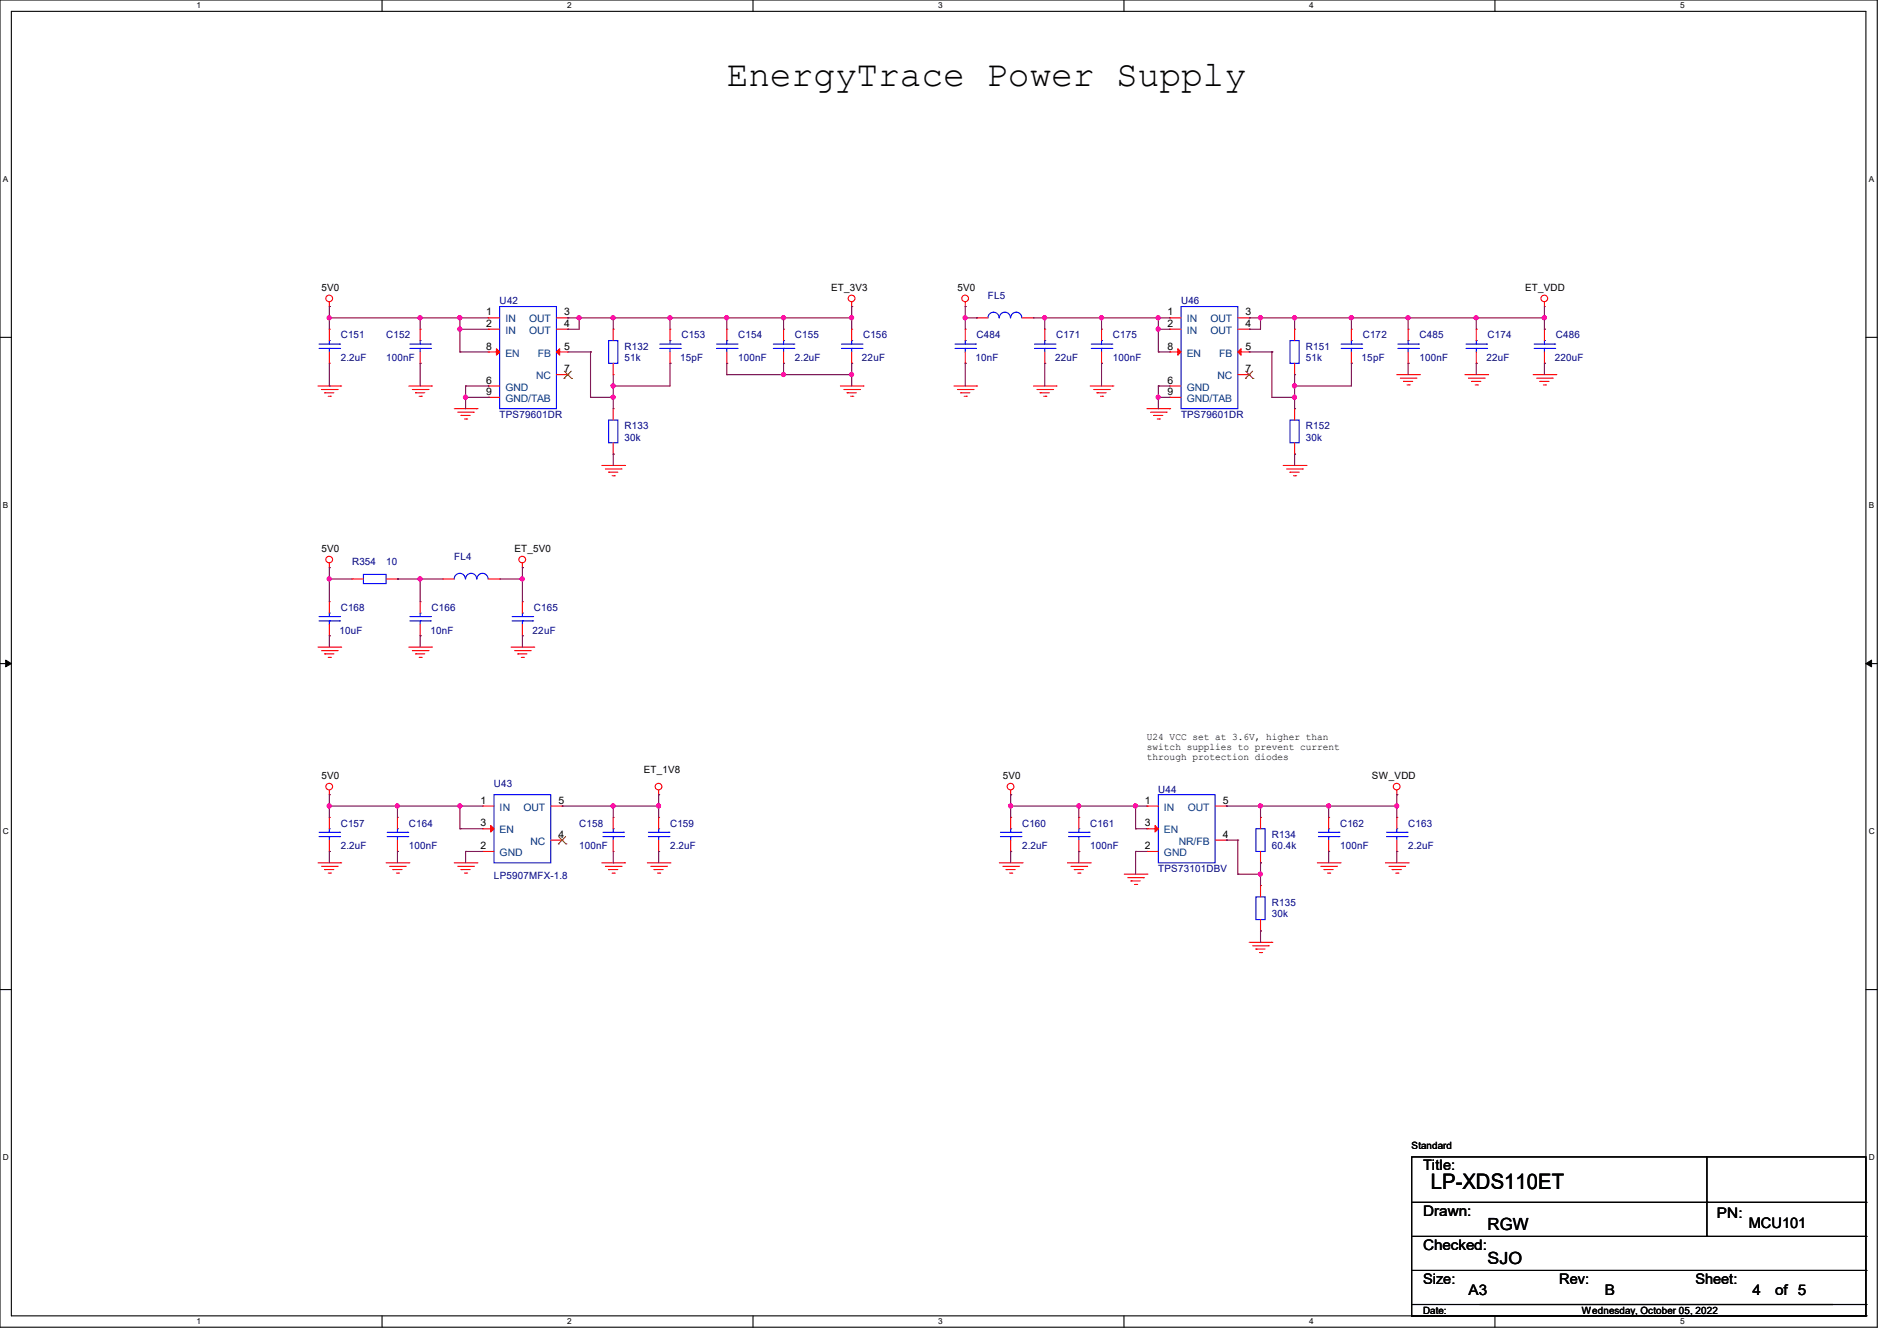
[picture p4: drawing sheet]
<svg xmlns="http://www.w3.org/2000/svg" width="297mm" height="210mm" viewBox="0 0 297 210" stroke-linecap="round" stroke-linejoin="round" font-family="sans-serif">
<path d="M0 0h293.9v207.9h-293.9zM1.8 1.8h290.3v204.3h-290.3z" fill="none" stroke="#000" stroke-width=".17"/>
<g fill="#fff">
<path d="M30.8 .2h.7v1.4h-.7z"/>
<path d="M30.8 206.2h.7v1.4h-.7z"/>
</g>
<path d="M59.8 0v1.8M59.8 206.1v1.8" fill="none" stroke="#000" stroke-width=".17"/>
<g fill="#fff">
<path d="M88.8 .2h.7v1.4h-.7z"/>
<path d="M88.8 206.2h.7v1.4h-.7z"/>
</g>
<path d="M117.9 0v1.8M117.9 206.1v1.8" fill="none" stroke="#000" stroke-width=".17"/>
<g fill="#fff">
<path d="M146.9 .2h.7v1.4h-.7z"/>
<path d="M146.9 206.2h.7v1.4h-.7z"/>
</g>
<path d="M176 0v1.8M176 206.1v1.8" fill="none" stroke="#000" stroke-width=".17"/>
<g fill="#fff">
<path d="M205 .2h.7v1.4h-.7z"/>
<path d="M205 206.2h.7v1.4h-.7z"/>
</g>
<path d="M234.1 0v1.8M234.1 206.1v1.8" fill="none" stroke="#000" stroke-width=".17"/>
<g fill="#fff">
<path d="M263.1 .2h.6v1.4h-.6z"/>
<path d="M263.1 206.2h.6v1.4h-.6z"/>
<path d="M.5 27.3h.8v1.4h-.8z"/>
<path d="M292.6 27.3h.8v1.4h-.8z"/>
<path d="M.5 78.4h.8v1.4h-.8z"/>
<path d="M292.6 78.4h.8v1.4h-.8z"/>
</g>
<path d="M0 52.8h1.8M292.1 52.8h1.8" fill="none" stroke="#000" stroke-width=".17"/>
<g fill="#fff">
<path d="M.5 129.5h.9v1.4h-.9z"/>
<path d="M292.6 129.5h.9v1.4h-.9z"/>
</g>
<path d="M0 103.9h1.8M292.1 103.9h1.8" fill="none" stroke="#000" stroke-width=".17"/>
<path d="M.9 103.4l.9 .5-.9 .5zM292.1 103.9l.9-.5v1z" fill="#000" stroke="#000" stroke-width=".16"/>
<g fill="#fff">
<path d="M.5 180.5h.9v1.4h-.9z"/>
<path d="M292.6 180.5h.9v1.4h-.9z"/>
</g>
<g fill="none" stroke="#000" stroke-width=".17">
<path d="M0 155h1.8M292.1 155h1.8M221 181.2h71.1v23.1h-71.1zM221 188.3h71.1M221 193.6h71.1M221 199h71.1M267.3 188.3h.1M267.3 193.6h.1M267.3 181.2v12.4M292.1 188.3h.1M292.1 193.6h.1M292.1 199h.1"/>
<path d="M221 206.1h.1M221 204.3v1.8M221 206.1h71.1M231.7 204.3h55.1M286.8 204.3h.1M292.1 206.1h.1M292.1 204.3h.1M292.1 204.3v1.8"/>
</g>
<g fill="none" stroke="#f00" stroke-width=".17">
<path d="M51.6 48h.1M51.6 51.6h.1M51.6 56.9h.1M51.6 47.3v.7M51.6 51.6v1.7M51.6 55.1v1.8M65.8 51.6h.1M65.8 56.9h.1M65.8 51.6v1.7M65.8 55.1v1.8M76.5 55.1h.1M76.5 51.6h.1"/>
<path d="M76.5 49.8h.1M76.5 55.1h1.7M76.5 51.6h1.7M76.5 49.8h1.7M87.1 58.7h1.8M87.1 55.1h1.8M87.1 51.6h1.8M87.1 49.8h1.8M88.9 51.6h.1M88.9 55.1h.1M88.9 49.8h.1M88.9 58.7h.1"/>
<path d="M96 58.7h.1M96 51.6h.1M96 51.6v1.7M96 56.9v1.8M104.9 51.6h.1M104.9 56.9h.1M104.9 51.6v1.7M104.9 55.1v1.8M113.8 51.6h.1M113.8 56.9h.1M113.8 51.6v1.7M113.8 55.1v1.8"/>
<path d="M122.7 51.6h.1M122.7 56.9h.1M122.7 51.6v1.7M122.7 55.1v1.8M133.4 48h.1M133.4 51.6h.1M133.4 56.9h.1M133.4 47.3v.7M133.4 51.6v1.7M133.4 55.1v1.8M151.1 48h.1M151.1 51.6h.1"/>
<path d="M151.1 56.9h.1M151.1 47.3v.7M151.1 51.6v1.7M151.1 55.1v1.8M152.9 49.8h.1M152.9 49.8h1.8M160 49.8h1.8M161.8 49.8h.1M163.6 51.6h.1M163.6 56.9h.1M163.6 51.6v1.7M163.6 55.1v1.8"/>
<path d="M172.5 51.6h.1M172.5 56.9h.1M172.5 51.6v1.7M172.5 55.1v1.8M183.1 55.1h.1M183.1 51.6h.1M183.1 49.8h.1M183.1 55.1h1.8M183.1 51.6h1.8M183.1 49.8h1.8M193.8 58.7h1.8M193.8 55.1h1.8"/>
<path d="M193.8 51.6h1.8M193.8 49.8h1.8M195.6 51.6h.1M195.6 55.1h.1M195.6 49.8h.1M195.6 58.7h.1M202.7 58.7h.1M202.7 51.6h.1M202.7 51.6v1.7M202.7 56.9v1.8M211.6 51.6h.1M211.6 56.9h.1"/>
<path d="M211.6 51.6v1.7M211.6 55.1v1.8M218.7 58.7h3.6M219.2 59.2h2.5M219.8 59.7h.1M219.8 59.7h1.4M220.5 51.6h.1M220.5 56.9h.1M220.5 51.6v1.7M220.5 55.1v1.8M221.7 59.2h.1M222.3 58.7h.1"/>
<path d="M229.4 58.7h3.5M229.9 59.2h2.5M230.4 59.7h.1M230.4 59.7h1.5M231.1 51.6h.1M231.1 56.9h.1M231.1 51.6v1.7M231.1 55.1v1.8M232.4 59.2h.1M232.9 58.7h.1M240 58.7h3.6M240.6 59.2h2.4"/>
<path d="M241.1 59.7h.1M241.1 59.7h1.4M241.8 48h.1M241.8 51.6h.1M241.8 56.9h.1M241.8 47.3v.7M241.8 51.6v1.7M241.8 55.1v1.8M243 59.2h.1M243.6 58.7h.1M49.8 60.5h3.5M50.3 61h2.5"/>
<path d="M50.8 61.5h.1M50.8 61.5h1.5M51.4 62.1h.3M51.7 62.1h.1M52.8 61h.1M53.3 60.5h.1M64 60.5h3.6M64.6 61h2.4M65.1 61.5h.1M65.1 61.5h1.4M65.6 62.1h.4M66 62.1h.1"/>
<path d="M67 61h.1M67.6 60.5h.1M71.1 64h3.6M71.7 64.6h2.4M72.2 65.1h.1M72.2 65.1h1.4M72.7 65.6h.4M73.1 65.6h.1M74.1 64.6h.1M74.7 64h.1M76.5 60.5h.1M76.5 62.2h.1"/>
<path d="M76.5 60.5h1.7M76.5 62.2h1.7M94.2 72.9h3.6M94.8 73.4h2.4M95.3 74h.1M95.3 74h1.4M95.8 74.5h.4M96 71.1h.1M96 64h.1M96 64v1.8M96 69.3v1.8M96.2 74.5h.1"/>
<path d="M97.2 73.4h.1M97.8 72.9h.1M131.6 60.5h3.5M132.1 61h2.5M132.6 61.5h.1M132.6 61.5h1.5M133.2 62.1h.3M133.5 62.1h.1M134.6 61h.1M135.1 60.5h.1M149.4 60.5h3.5M149.9 61h2.5"/>
<path d="M150.4 61.5h.1M150.4 61.5h1.4M151 62.1h.3M151.3 62.1h.1M152.4 61h.1M152.9 60.5h.1M161.8 60.5h3.6M162.3 61h2.5M162.9 61.5h.1M162.9 61.5h1.4M163.4 62.1h.3M163.7 62.1h.1"/>
<path d="M164.8 61h.1M165.4 60.5h.1M170.7 60.5h3.5M171.2 61h2.5M171.7 61.5h.1M171.7 61.5h1.5M172.3 62.1h.3M172.6 62.1h.1M173.7 61h.1M174.2 60.5h.1M179.6 64h3.5M180.1 64.6h2.5"/>
<path d="M180.6 65.1h.1M180.6 65.1h1.5M181.2 65.6h.3M181.5 65.6h.1M182.6 64.6h.1M183.1 64h.1M183.1 60.5h.1M183.1 62.2h.1M183.1 60.5h1.8M183.1 62.2h1.8M200.9 72.9h3.6M201.5 73.4h2.4"/>
<path d="M202 74h.1M202 74h1.4M202.5 74.5h.4M202.7 71.1h.1M202.7 64h.1M202.7 64v1.8M202.7 69.3v1.8M202.9 74.5h.1M203.9 73.4h.1M204.5 72.9h.1M220.3 60.3h.3M220.6 60.3h.1"/>
<path d="M231 60.3h.3M231.3 60.3h.1M241.6 60.3h.4M242 60.3h.1M51.6 88.9h.1M51.6 94.2h.1M51.6 99.6h.1M51.6 88.2v.7M51.6 94.2v1.8M51.6 97.8v1.8M55.1 90.7h.1M55.1 90.7h1.8"/>
<path d="M60.5 90.7h1.7M62.2 90.7h.1M65.8 94.2h.1M65.8 99.6h.1M65.8 94.2v1.8M65.8 97.8v1.8M69.3 90.7h.1M69.3 90.7h1.8M76.5 90.7h1.7M78.2 90.7h.1M81.8 88.9h.1M81.8 94.2h.1"/>
<path d="M81.8 99.6h.1M81.8 88.2v.7M81.8 94.2v1.8M81.8 97.8v1.8M49.8 101.3h3.5M50.3 101.9h2.5M50.8 102.4h.1M50.8 102.4h1.5M51.4 103h.3M51.7 103h.1M52.8 101.9h.1M53.3 101.3h.1"/>
<path d="M64 101.3h3.6M64.6 101.9h2.4M65.1 102.4h.1M65.1 102.4h1.4M65.6 103h.4M66 103h.1M67 101.9h.1M67.6 101.3h.1M80 101.3h3.6M80.6 101.9h2.4M81.1 102.4h.1M81.1 102.4h1.4"/>
<path d="M81.6 103h.4M82 103h.1M83 101.9h.1M83.6 101.3h.1M49.8 135.1h3.5M50.3 135.7h2.5M50.8 136.2h.1M50.8 136.2h1.5M51.4 136.7h.3M51.6 124.5h.1M51.6 128h.1M51.6 133.4h.1"/>
<path d="M51.6 123.7v.8M51.6 128v1.8M51.6 131.6v1.8M51.7 136.7h.1M52.8 135.7h.1M53.3 135.1h.1M60.5 135.1h3.5M61 135.7h2.5M61.5 136.2h.1M61.5 136.2h1.4M62.1 136.7h.3M62.2 128h.1"/>
<path d="M62.2 133.4h.1M62.2 128v1.8M62.2 131.6v1.8M62.4 136.7h.1M63.5 135.7h.1M64 135.1h.1M71.1 135.1h3.6M71.7 135.7h2.4M72.2 136.2h.1M72.2 136.2h1.4M72.7 136.7h.4M73.1 136.7h.1"/>
<path d="M74.1 135.7h.1M74.7 135.1h.1M75.6 126.2h.1M75.6 129.8h.1M75.6 133.4h.1M75.6 126.2h1.7M75.6 129.8h1.7M75.6 133.4h1.7M86.2 126.2h1.8M86.2 131.6h1.8M88 126.2h.1M88 131.6h.1"/>
<path d="M94.2 135.1h3.6M94.8 135.7h2.4M95.3 136.2h.1M95.3 136.2h1.4M95.8 136.7h.4M96 128h.1M96 133.4h.1M96 128v1.8M96 131.6v1.8M96.2 136.7h.1M97.2 135.7h.1M97.8 135.1h.1"/>
<path d="M101.3 135.1h3.6M101.9 135.7h2.5M102.4 136.2h.1M102.4 136.2h1.4M103 136.7h.3M103.1 124.5h.1M103.1 128h.1M103.1 133.4h.1M103.1 123.7v.8M103.1 128v1.8M103.1 131.6v1.8M103.3 136.7h.1"/>
<path d="M104.4 135.7h.1M104.9 135.1h.1M156.5 135.1h3.5M157 135.7h2.5M157.5 136.2h.1M157.5 136.2h1.5M158.1 136.7h.3M158.2 124.5h.1M158.2 128h.1M158.2 133.4h.1M158.2 123.7v.8M158.2 128v1.8"/>
<path d="M158.2 131.6v1.8M158.4 136.7h.1M159.5 135.7h.1M160 135.1h.1M167.1 135.1h3.6M167.7 135.7h2.4M168.2 136.2h.1M168.2 136.2h1.4M168.7 136.7h.4M168.9 128h.1M168.9 133.4h.1M168.9 128v1.8"/>
<path d="M168.9 131.6v1.8M169.1 136.7h.1M170.1 135.7h.1M170.7 135.1h.1M176 136.9h3.6M176.6 137.5h2.4M177.1 138h.1M177.1 138h1.4M177.6 138.5h.4M178 138.5h.1M179 137.5h.1M179.6 136.9h.1"/>
<path d="M179.6 126.2h.1M179.6 133.4h.1M179.6 129.8h.1M179.6 126.2h1.8M179.6 129.8h1.8M179.6 133.4h1.8M190.2 126.2h1.8M190.2 131.6h1.8M192 131.6h.1M192 126.2h.1M197.4 135.1h.1M197.4 128h.1"/>
<path d="M197.4 138.7h.1M197.4 128v1.8M197.4 133.4v1.7M197.4 138.7v1.8M206.2 135.1h3.6M206.8 135.7h2.5M207.3 136.2h.1M207.3 136.2h1.4M207.9 136.7h.3M208 128h.1M208 133.4h.1M208 128v1.8"/>
<path d="M208 131.6v1.8M208.2 136.7h.1M209.3 135.7h.1M209.8 135.1h.1M216.9 135.1h3.6M217.5 135.7h2.4M218 136.2h.1M218 136.2h1.4M218.5 136.7h.4M218.7 124.5h.1M218.7 128h.1M218.7 133.4h.1"/>
<path d="M218.7 123.7v.8M218.7 128v1.8M218.7 131.6v1.8M218.9 136.7h.1M219.9 135.7h.1M220.5 135.1h.1M195.6 147.6h3.5M196.1 148.1h2.5M196.6 148.6h.1M196.6 148.6h1.5M197.2 149.2h.3M197.4 145.8h.1"/>
<path d="M197.4 144v1.8M197.5 149.2h.1M198.6 148.1h.1M199.1 147.6h.1"/>
<circle cx="51.6" cy="46.7" r=".52"/>
<circle cx="133.3" cy="46.7" r=".52"/>
<circle cx="151.1" cy="46.7" r=".52"/>
<circle cx="241.8" cy="46.7" r=".52"/>
<circle cx="51.6" cy="87.6" r=".52"/>
<circle cx="81.8" cy="87.6" r=".52"/>
<circle cx="51.6" cy="123.2" r=".52"/>
<circle cx="103.1" cy="123.2" r=".52"/>
<circle cx="158.2" cy="123.2" r=".52"/>
<circle cx="218.7" cy="123.2" r=".52"/>
</g>
<g fill="none" stroke="#00f" stroke-width=".17">
<path d="M50 54.6h3.2M50 53.9h3.2M51.6 54.6h.1M51.6 53.3h.1M51.6 53.3v.6M51.6 54.6v.5M53.2 54.6h.1M53.2 53.9h.1M64.2 54.6h3.2M64.2 53.9h3.2M65.8 54.6h.1M65.8 53.3h.1"/>
<path d="M65.8 53.3v.6M65.8 54.6v.5M67.4 54.6h.1M67.4 53.9h.1M78.2 48h8.9v16h-8.9zM95.3 53.3h1.4v3.6h-1.4zM103.3 54.6h3.2M103.3 53.9h3.2M104.9 54.6h.1M104.9 53.3h.1M104.9 53.3v.6M104.9 54.6v.5"/>
<path d="M106.5 54.6h.1M106.5 53.9h.1M112.2 54.6h3.2M112.2 53.9h3.2M113.8 54.6h.1M113.8 53.3h.1M113.8 53.3v.6M113.8 54.6v.5M115.4 54.6h.1M115.4 53.9h.1M121.1 54.6h3.2M121.1 53.9h3.2"/>
<path d="M122.7 54.6h.1M122.7 53.3h.1M122.7 53.3v.6M122.7 54.6v.5M124.3 54.6h.1M124.3 53.9h.1M131.7 54.6h3.3M131.7 53.9h3.3M133.4 54.6h.1M133.4 53.3h.1M133.4 53.3v.6M133.4 54.6v.5"/>
<path d="M135 54.6h.1M135 53.9h.1M149.5 54.6h3.2M149.5 53.9h3.2M151.1 54.6h.1M151.1 53.3h.1M151.1 53.3v.6M151.1 54.6v.5M152.7 54.6h.1M152.7 53.9h.1M154.7 49.8a.87 .87 0 0 1 .9-.9 .87 .87 0 0 1 .8 .9M156.5 49.8a.87 .87 0 0 1 .8-.9 .87 .87 0 0 1 .9 .9"/>
<path d="M158.2 49.8a.87 .87 0 0 1 .9-.9 .87 .87 0 0 1 .9 .9M162 54.6h3.2M162 53.9h3.2M163.6 54.6h.1M163.6 53.3h.1M163.6 53.3v.6M163.6 54.6v.5M165.2 54.6h.1M165.2 53.9h.1M170.9 54.6h3.2M170.9 53.9h3.2M172.5 54.6h.1"/>
<path d="M172.5 53.3h.1M172.5 53.3v.6M172.5 54.6v.5M174.1 54.6h.1M174.1 53.9h.1M184.9 48h8.9v16h-8.9zM202 53.3h1.4v3.6h-1.4zM210 54.6h3.2M210 53.9h3.2M211.6 54.6h.1M211.6 53.3h.1M211.6 53.3v.6"/>
<path d="M211.6 54.6v.5M213.2 54.6h.1M213.2 53.9h.1M218.9 54.6h3.2M218.9 53.9h3.2M220.5 54.6h.1M220.5 53.3h.1M220.5 53.3v.6M220.5 54.6v.5M222.1 54.6h.1M222.1 53.9h.1M229.5 54.6h3.2"/>
<path d="M229.5 53.9h3.2M231.1 54.6h.1M231.1 53.3h.1M231.1 53.3v.6M231.1 54.6v.5M232.7 54.6h.1M232.7 53.9h.1M240.2 54.6h3.2M240.2 53.9h3.2M241.8 54.6h.1M241.8 53.3h.1M241.8 53.3v.6"/>
<path d="M241.8 54.6v.5M243.4 54.6h.1M243.4 53.9h.1M95.3 65.8h1.4v3.5h-1.4zM202 65.8h1.4v3.5h-1.4zM50 97.2h3.2M50 96.6h3.2M51.6 97.2h.1M51.6 96h.1M51.6 96v.6M51.6 97.2v.6M53.2 97.2h.1"/>
<path d="M53.2 96.6h.1M56.9 90h3.6v1.4h-3.6zM64.2 97.2h3.2M64.2 96.6h3.2M65.8 97.2h.1M65.8 96h.1M65.8 96v.6M65.8 97.2v.6M67.4 97.2h.1M67.4 96.6h.1M71.1 90.7a.87 .87 0 0 1 .9-.9 .87 .87 0 0 1 .9 .9M72.9 90.7a.87 .87 0 0 1 .9-.9 .87 .87 0 0 1 .8 .9"/>
<path d="M74.7 90.7a.87 .87 0 0 1 .8-.9 .87 .87 0 0 1 .9 .9M80.2 97.2h3.2M80.2 96.6h3.2M81.8 97.2h.1M81.8 96h.1M81.8 96v.6M81.8 97.2v.6M83.4 97.2h.1M83.4 96.6h.1M50 131h3.2M50 130.3h3.2M51.6 131h.1"/>
<path d="M51.6 129.8h.1M51.6 129.8v.5M51.6 131v.6M53.2 131h.1M53.2 130.3h.1M60.6 131h3.2M60.6 130.3h3.2M62.2 131h.1M62.2 129.8h.1M62.2 129.8v.5M62.2 131v.6M63.8 131h.1"/>
<path d="M63.8 130.3h.1M77.3 124.5h8.9v10.6h-8.9zM94.4 131h3.2M94.4 130.3h3.2M96 131h.1M96 129.8h.1M96 129.8v.5M96 131v.6M97.6 131h.1M97.6 130.3h.1M101.5 131h3.2M101.5 130.3h3.2"/>
<path d="M103.1 131h.1M103.1 129.8h.1M103.1 129.8v.5M103.1 131v.6M104.7 131h.1M104.7 130.3h.1M156.6 131h3.3M156.6 130.3h3.3M158.2 131h.1M158.2 129.8h.1M158.2 129.8v.5M158.2 131v.6"/>
<path d="M159.9 131h.1M159.9 130.3h.1M167.3 131h3.2M167.3 130.3h3.2M168.9 131h.1M168.9 129.8h.1M168.9 129.8v.5M168.9 131v.6M170.5 131h.1M170.5 130.3h.1M181.4 124.5h8.8v10.6h-8.8zM196.6 129.8h1.5v3.6h-1.5z"/>
<path d="M206.4 131h3.2M206.4 130.3h3.2M208 131h.1M208 129.8h.1M208 129.8v.5M208 131v.6M209.6 131h.1M209.6 130.3h.1M217.1 131h3.2M217.1 130.3h3.2M218.7 131h.1M218.7 129.8h.1"/>
<path d="M218.7 129.8v.5M218.7 131v.6M220.3 131h.1M220.3 130.3h.1M196.6 140.5h1.5v3.5h-1.5z"/>
</g>
<g fill="#f00" stroke="#f00" stroke-width=".17">
<path d="M76.8 129.3l.5 .5-.5 .5z"/>
<path d="M184.4 54.6l.5 .5-.5 .5z"/>
<path d="M194.3 54.6v1l-.5-.5z"/>
<path d="M77.7 54.6l.5 .5-.5 .5z"/>
<path d="M87.6 54.6v1l-.5-.5z"/>
<path d="M180.8 129.3l.6 .5-.6 .5z"/>
</g>
<path d="M88.3 59.3h.1M88.3 58.1l1.2 1.2M89.5 58.1l-1.2 1.2M89.5 59.3h.1M195 59.3h.1M195 58.1l1.2 1.2M196.1 58.1l-1.1 1.2M196.2 59.3h.1M87.4 132.2h.1M87.5 131l1.1 1.2M88.6 131l-1.2 1.2M88.6 132.2h.1" fill="none" stroke="#804000" stroke-width=".16"/>
<g fill="none" stroke="#800040" stroke-width=".17">
<path d="M51.6 48h.1M51.6 49.8h.1M51.6 48v3.6M51.6 56.9v3.6M51.6 49.8h24.9M65.8 49.8h.1M65.8 56.9h.1M65.8 49.8v1.8M65.8 56.9v3.6M72 49.8h.1M72 51.6h.1M72 55.1h.1"/>
<path d="M72 49.8v5.3M72 51.6h4.5M72 55.1h4.5M88.9 49.8h.1M88.9 51.6h.1M88.9 49.8h44.5M88.9 55.1h3.6M90.7 49.8h.1M90.7 49.8v1.8h-1.8M92.5 55.1h.1M92.5 55.1v7.1M96 49.8h.1"/>
<path d="M96 49.8v1.8M96 58.7v5.3M104.9 49.8h.1M104.9 56.9h.1M104.9 49.8v1.8M104.9 56.9v3.6h-8.9M113.8 49.8h.1M113.8 56.9h.1M113.8 58.7h.1M113.8 49.8v1.8M113.8 56.9v1.8M113.8 58.7h19.6"/>
<path d="M122.7 49.8h.1M122.7 56.9h.1M122.7 58.7h.1M122.7 49.8v1.8M122.7 56.9v1.8M133.4 48h.1M133.4 49.8h.1M133.4 56.9h.1M133.4 58.7h.1M133.4 48v3.6M133.4 56.9v3.6M151.1 48h.1"/>
<path d="M151.1 49.8h.1M151.1 56.9h.1M151.1 49.8h1.8M151.1 48v3.6M151.1 56.9v3.6M152.9 49.8h.1M161.8 49.8h21.3M163.6 49.8h.1M163.6 56.9h.1M163.6 49.8v1.8M163.6 56.9v3.6M172.5 49.8h.1"/>
<path d="M172.5 56.9h.1M172.5 49.8v1.8M172.5 56.9v3.6M181.4 49.8h.1M181.4 51.6h.1M181.4 55.1h.1M181.4 51.6h1.7M181.4 49.8v5.3M181.4 55.1h1.7M195.6 49.8h.1M195.6 51.6h.1M195.6 49.8h46.2"/>
<path d="M195.6 55.1h3.5M197.4 49.8h.1M197.4 49.8v1.8h-1.8M199.1 55.1h.1M199.1 55.1v7.1h3.6M202.7 49.8h.1M202.7 58.7h.1M202.7 49.8v1.8M202.7 58.7v5.3M211.6 49.8h.1M211.6 56.9h.1M211.6 49.8v1.8"/>
<path d="M211.6 56.9v3.6h-8.9M220.5 49.8h.1M220.5 56.9h.1M220.5 49.8v1.8M220.5 56.9v1.8M231.1 49.8h.1M231.1 56.9h.1M231.1 49.8v1.8M231.1 56.9v1.8M241.8 56.9h.1M241.8 49.8h.1M241.8 51.6h.1"/>
<path d="M241.8 48v3.6M241.8 56.9v1.8M51.6 60.5h.1M72.9 60.5h.1M72.9 62.2h.1M72.9 60.5h3.6M72.9 60.5v3.5M72.9 62.2h3.6M76.5 60.5h.1M76.5 62.2h.1M92.5 62.2h.1M92.5 62.2h3.5"/>
<path d="M96 60.5h.1M96 62.2h.1M96 71.1h.1M96 71.1v1.8M181.4 60.5h.1M181.4 62.2h.1M181.4 60.5v3.5M181.4 60.5h1.7M181.4 62.2h1.7M202.7 60.5h.1M202.7 62.2h.1M202.7 64h.1"/>
<path d="M202.7 71.1h.1M202.7 71.1v1.8M51.6 88.9h.1M51.6 90.7h.1M51.6 99.6h.1M51.6 88.9v5.3M51.6 99.6v1.7M51.6 90.7h3.5M62.2 90.7h.1M62.2 90.7h7.1M65.8 99.6h.1M65.8 90.7h.1"/>
<path d="M65.8 90.7v3.5M65.8 99.6v1.7M78.2 90.7h3.6M81.8 88.9h.1M81.8 90.7h.1M81.8 99.6h.1M81.8 88.9v5.3M81.8 99.6v1.7M51.6 124.5h.1M51.6 126.2h.1M51.6 133.4h.1M51.6 124.5v3.5"/>
<path d="M51.6 133.4v1.7M51.6 126.2h24M62.2 126.2h.1M62.2 133.4h.1M62.2 126.2v1.8M62.2 133.4v1.7M72 126.2h.1M72 129.8h.1M72 126.2v3.6M72 129.8h3.6M72.9 133.4h.1M72.9 133.4v1.7"/>
<path d="M72.9 133.4h2.7M88 126.2h.1M88 126.2h15.1M96 126.2h.1M96 135.1h.1M96 126.2v1.8M96 133.4v1.7M103.1 124.5h.1M103.1 126.2h.1M103.1 133.4h.1M103.1 124.5v3.5M103.1 133.4v1.7"/>
<path d="M158.2 124.5h.1M158.2 126.2h.1M158.2 133.4h.1M158.2 124.5v3.5M158.2 133.4v1.7M158.2 126.2h21.4M168.9 126.2h.1M168.9 133.4h.1M168.9 126.2v1.8M168.9 133.4v1.7M177.8 126.2h.1M177.8 129.8h.1"/>
<path d="M177.8 133.4h.1M177.8 126.2v3.6M177.8 133.4v3.5M177.8 129.8h1.8M177.8 133.4h1.8M192 126.2h.1M192 131.6h.1M192 126.2h26.7M192 131.6h1.8M193.8 131.6h.1M193.8 136.9h.1M193.8 131.6v5.3"/>
<path d="M193.8 136.9h3.6M197.4 126.2h.1M197.4 135.1h.1M197.4 136.9h.1M197.4 126.2v1.8M197.4 135.1v3.6M208 126.2h.1M208 133.4h.1M208 126.2v1.8M208 133.4v1.7M218.7 124.5h.1M218.7 126.2h.1"/>
<path d="M218.7 133.4h.1M218.7 124.5v3.5M218.7 133.4v1.7M197.4 145.8h.1M197.4 145.8v1.8"/>
</g>
<g fill="#f0f" stroke="#f0f" stroke-width=".17">
<circle cx="65.8" cy="49.8" r=".32"/>
<circle cx="51.5" cy="49.8" r=".32"/>
<circle cx="72" cy="49.8" r=".32"/>
<circle cx="96" cy="49.8" r=".32"/>
<circle cx="90.7" cy="49.8" r=".32"/>
<circle cx="113.8" cy="49.8" r=".32"/>
<circle cx="104.9" cy="49.8" r=".32"/>
<circle cx="133.3" cy="49.8" r=".32"/>
<circle cx="122.7" cy="49.8" r=".32"/>
<circle cx="72" cy="51.5" r=".32"/>
<circle cx="181.3" cy="49.8" r=".32"/>
<circle cx="197.3" cy="49.8" r=".32"/>
<circle cx="211.6" cy="49.8" r=".32"/>
<circle cx="202.7" cy="49.8" r=".32"/>
<circle cx="220.5" cy="49.8" r=".32"/>
<circle cx="231.1" cy="49.8" r=".32"/>
<circle cx="181.3" cy="51.5" r=".32"/>
<circle cx="133.3" cy="58.7" r=".32"/>
<circle cx="122.7" cy="58.7" r=".32"/>
<circle cx="72.9" cy="62.2" r=".32"/>
<circle cx="96" cy="62.2" r=".32"/>
<circle cx="181.3" cy="62.2" r=".32"/>
<circle cx="202.7" cy="60.4" r=".32"/>
<circle cx="202.7" cy="62.2" r=".32"/>
<circle cx="51.5" cy="90.7" r=".32"/>
<circle cx="81.8" cy="90.7" r=".32"/>
<circle cx="103.1" cy="126.2" r=".32"/>
<circle cx="62.2" cy="126.2" r=".32"/>
<circle cx="51.5" cy="126.2" r=".32"/>
<circle cx="72" cy="126.2" r=".32"/>
<circle cx="96" cy="126.2" r=".32"/>
<circle cx="168.9" cy="126.2" r=".32"/>
<circle cx="158.2" cy="126.2" r=".32"/>
<circle cx="177.8" cy="126.2" r=".32"/>
<circle cx="208" cy="126.2" r=".32"/>
<circle cx="197.3" cy="126.2" r=".32"/>
<circle cx="218.7" cy="126.2" r=".32"/>
<circle cx="197.3" cy="136.9" r=".32"/>
<circle cx="65.8" cy="90.7" r=".32"/>
<circle cx="151.1" cy="49.8" r=".32"/>
<circle cx="163.6" cy="49.8" r=".32"/>
<circle cx="172.4" cy="49.8" r=".32"/>
<circle cx="241.8" cy="49.8" r=".32"/>
<circle cx="96" cy="60.4" r=".32"/>
</g>
<text font-size="5.7" x="113.8" y="13.4">EnergyTrace Power Supply</text>
<text font-size="3.3" x="224" y="186.1">LP-XDS110ET</text>
<g font-size="2.6">
<text x="232.9" y="192.6">RGW</text>
<text x="232.9" y="197.9">SJO</text>
</g>
<g font-size="2.3">
<text x="222.8" y="183.3">Title:</text>
<text x="222.8" y="190.4">Drawn:</text>
<text x="268.8" y="190.7">PN:</text>
<text x="222.8" y="195.7">Checked:</text>
<text x="273.8" y="192.3">MCU101</text>
<text x="222.8" y="201">Size:</text>
<text x="229.9" y="202.8">A3</text>
<text x="244.1" y="201">Rev:</text>
<text x="251.2" y="202.8">B</text>
<text x="265.5" y="201">Sheet:</text>
<text x="274.4" y="202.8">4</text>
<text x="277.9" y="202.8">of 5</text>
</g>
<g font-size="1.6">
<text x="50.3" y="45.5">5V0</text>
<text x="130.1" y="45.5">ET_3V3</text>
<text x="149.9" y="45.5">5V0</text>
<text x="238.8" y="45.5">ET_VDD</text>
<text x="76.1" y="51.2">2</text>
<text x="76.1" y="49.4">1</text>
<text x="88.3" y="51.2">4</text>
<text x="88.3" y="49.4">3</text>
<text x="182.8" y="51.2">2</text>
<text x="182.8" y="49.4">1</text>
<text x="195" y="51.2">4</text>
<text x="195" y="49.4">3</text>
<text x="76.1" y="54.7">8</text>
<text x="88.3" y="54.7">5</text>
<text x="88.3" y="58.3">7</text>
<text x="182.8" y="54.7">8</text>
<text x="195" y="54.7">5</text>
<text x="195" y="58.3">7</text>
<text x="76.1" y="60.1">6</text>
<text x="76.1" y="61.8">9</text>
<text x="182.8" y="60.1">6</text>
<text x="182.8" y="61.8">9</text>
<text x="50.3" y="86.4">5V0</text>
<text x="80.6" y="86.4">ET_5V0</text>
<text x="179.6" y="115.9">U24 VCC set at 3.6V, higher than</text>
<text x="179.6" y="117.5">switch supplies to prevent current</text>
<text x="179.6" y="119">through protection diodes</text>
<text x="50.3" y="122">5V0</text>
<text x="75.2" y="125.9">1</text>
<text x="87.5" y="125.9">5</text>
<text x="100.8" y="121.1">ET_1V8</text>
<text x="157" y="122">5V0</text>
<text x="179.2" y="125.9">1</text>
<text x="191.5" y="125.9">5</text>
<text x="214.8" y="122">SW_VDD</text>
<text x="75.2" y="129.4">3</text>
<text x="87.5" y="131.2">4</text>
<text x="179.2" y="129.4">3</text>
<text x="191.5" y="131.2">4</text>
<text x="75.2" y="133">2</text>
<text x="179.2" y="133">2</text>
<text x="221" y="180">Standard</text>
<text x="222.8" y="205.7">Date:</text>
<text x="247.7" y="205.7">Wednesday, October 05, 2022</text>
</g>
<g font-size="1.6" fill="#000080">
<text x="78.2" y="47.7">U42</text>
<text x="154.7" y="46.8">FL5</text>
<text x="184.9" y="47.7">U46</text>
<text x="53.3" y="53">C151</text>
<text x="60.5" y="53">C152</text>
<text x="106.7" y="53">C153</text>
<text x="115.6" y="53">C154</text>
<text x="124.5" y="53">C155</text>
<text x="135.1" y="53">C156</text>
<text x="152.9" y="53">C484</text>
<text x="165.4" y="53">C171</text>
<text x="174.2" y="53">C175</text>
<text x="213.4" y="53">C172</text>
<text x="222.2" y="53">C485</text>
<text x="232.9" y="53">C174</text>
<text x="243.6" y="53">C486</text>
<text x="53.3" y="56.6">2.2uF</text>
<text x="60.5" y="56.6">100nF</text>
<text x="97.8" y="54.8">R132</text>
<text x="97.8" y="56.6">51k</text>
<text x="106.5" y="56.6">15pF</text>
<text x="115.6" y="56.6">100nF</text>
<text x="124.5" y="56.6">2.2uF</text>
<text x="135" y="56.6">22uF</text>
<text x="152.7" y="56.6">10nF</text>
<text x="165.2" y="56.6">22uF</text>
<text x="174.2" y="56.6">100nF</text>
<text x="204.5" y="54.8">R151</text>
<text x="204.5" y="56.6">51k</text>
<text x="213.2" y="56.6">15pF</text>
<text x="222.2" y="56.6">100nF</text>
<text x="232.7" y="56.6">22uF</text>
<text x="243.4" y="56.6">220uF</text>
<text x="78.2" y="65.4">TPS79601DR</text>
<text x="184.9" y="65.4">TPS79601DR</text>
<text x="97.8" y="67.2">R133</text>
<text x="97.8" y="69">30k</text>
<text x="204.5" y="67.2">R152</text>
<text x="204.5" y="69">30k</text>
<text x="55.1" y="88.6">R354</text>
<text x="60.5" y="88.6">10</text>
<text x="71.1" y="87.7">FL4</text>
<text x="53.3" y="95.7">C168</text>
<text x="67.6" y="95.7">C166</text>
<text x="83.6" y="95.7">C165</text>
<text x="53.2" y="99.2">10uF</text>
<text x="67.4" y="99.2">10nF</text>
<text x="83.4" y="99.2">22uF</text>
<text x="77.3" y="123.2">U43</text>
<text x="181.4" y="124.1">U44</text>
<text x="53.3" y="129.5">C157</text>
<text x="64" y="129.5">C164</text>
<text x="90.7" y="129.5">C158</text>
<text x="104.9" y="129.5">C159</text>
<text x="160" y="129.5">C160</text>
<text x="170.7" y="129.5">C161</text>
<text x="199.1" y="131.2">R134</text>
<text x="209.8" y="129.5">C162</text>
<text x="220.5" y="129.5">C163</text>
<text x="53.3" y="133">2.2uF</text>
<text x="64" y="133">100nF</text>
<text x="77.3" y="137.6">LP5907MFX-1.8</text>
<text x="90.7" y="133">100nF</text>
<text x="104.9" y="133">2.2uF</text>
<text x="160" y="133">2.2uF</text>
<text x="170.7" y="133">100nF</text>
<text x="181.4" y="136.6">TPS73101DBV</text>
<text x="199.1" y="133">60.4k</text>
<text x="209.8" y="133">100nF</text>
<text x="220.5" y="133">2.2uF</text>
<text x="199.1" y="141.9">R135</text>
<text x="199.1" y="143.7">30k</text>
</g>
<g font-size="1.6" fill="#004080">
<text x="79.1" y="52.3">IN</text>
<text x="79.1" y="50.5">IN</text>
<text x="82.8" y="52.3">OUT</text>
<text x="82.8" y="50.5">OUT</text>
<text x="185.8" y="52.3">IN</text>
<text x="185.8" y="50.5">IN</text>
<text x="189.5" y="52.3">OUT</text>
<text x="189.5" y="50.5">OUT</text>
<text x="79.1" y="55.8">EN</text>
<text x="83.9" y="59.4">NC</text>
<text x="84.2" y="55.8">FB</text>
<text x="185.8" y="55.8">EN</text>
<text x="190.6" y="59.4">NC</text>
<text x="190.9" y="55.8">FB</text>
<text x="79.1" y="61.2">GND</text>
<text x="79.1" y="63">GND/TAB</text>
<text x="185.8" y="61.2">GND</text>
<text x="185.8" y="63">GND/TAB</text>
<text x="78.2" y="127">IN</text>
<text x="78.2" y="130.5">EN</text>
<text x="82" y="127">OUT</text>
<text x="182.2" y="127">IN</text>
<text x="182.2" y="130.5">EN</text>
<text x="186" y="127">OUT</text>
<text x="78.2" y="134.1">GND</text>
<text x="83.1" y="132.3">NC</text>
<text x="182.2" y="134.1">GND</text>
<text x="184.6" y="132.3">NR/FB</text>
</g>
<g font-size="1.3">
<text x="30.8" y="1.3">1</text>
<text x="88.8" y="1.3">2</text>
<text x="146.9" y="1.3">3</text>
<text x="205" y="1.3">4</text>
<text x="263.1" y="1.3">5</text>
<text x=".5" y="28.4">A</text>
<text x="292.6" y="28.4">A</text>
<text x=".5" y="79.5">B</text>
<text x="292.6" y="79.5">B</text>
<text x=".5" y="130.6">C</text>
<text x="292.6" y="130.6">C</text>
<text x=".5" y="181.7">D</text>
<text x="292.6" y="181.7">D</text>
<text x="30.8" y="207.4">1</text>
<text x="88.8" y="207.4">2</text>
<text x="146.9" y="207.4">3</text>
<text x="205" y="207.4">4</text>
<text x="263.1" y="207.4">5</text>
</g>
</svg>
